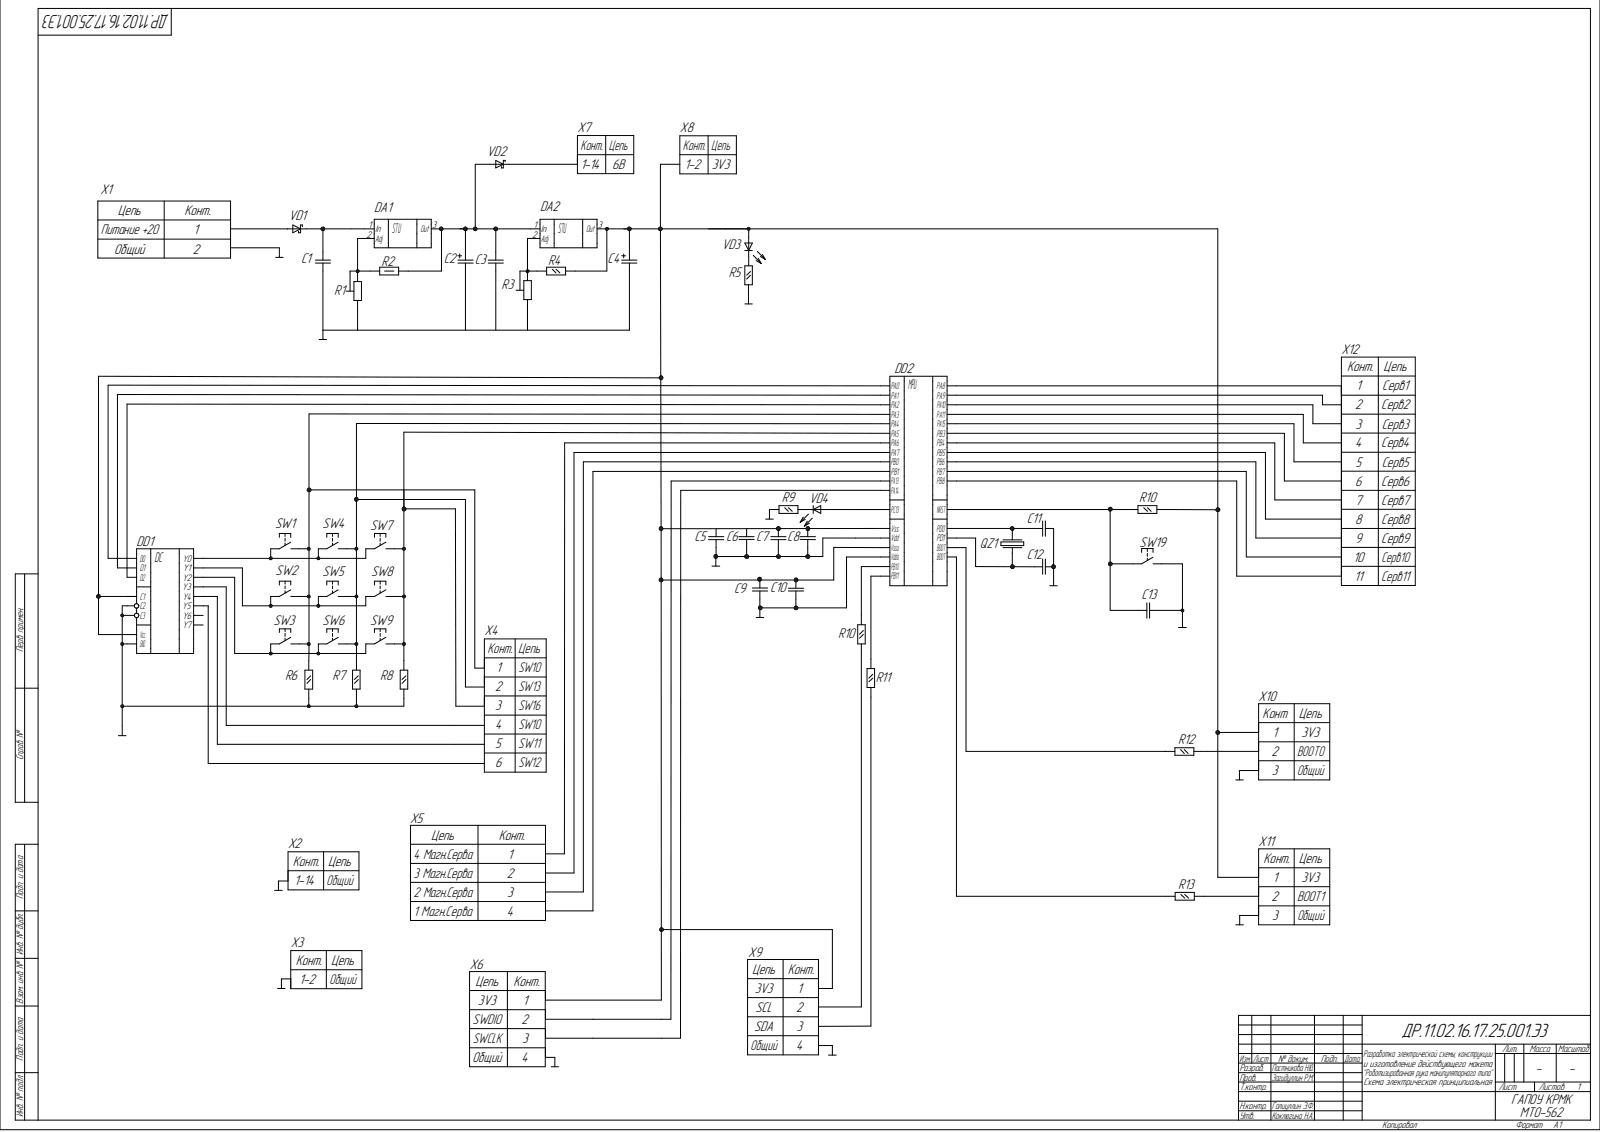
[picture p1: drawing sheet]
<svg xmlns="http://www.w3.org/2000/svg" width="297mm" height="210mm" viewBox="0 0 297 210" stroke-linecap="round" stroke-linejoin="round" font-family="sans-serif">
<g fill="none" stroke="#000" stroke-width=".19">
<path d="M90.9 30.5h-2.7v12M107.2 28.7v1.8h-12.7M126.2 30.5h-3.6l.2 155h-21.5v-1.7M42.8 42.5h10.6M42.8 46h9.1M56.9 42.5h10.8M59.9 42.5v4.3M59.9 50.3v11h56.9v-11M66.4 57.5v3.8M67.7 44.2h-1.3v6.3M68.7 50.3h-3.7v.2M86.4 42.5v4.3"/>
<path d="M86.4 50.3v11M92 42.5v4.3M92 50.3v11M96.5 50.3h3.2M97.9 57.4v3.9M98.5 42.5h-16.5v7.8h-6.2M98.5 44.2h-.6v6.1M106.8 50.3h5.8v-7.8h113.5v120.3h7.5v-1.8M116.8 42.5v4.3M139 42.5v1.5M122.6 70.1l-104.3-.3v47.9h5.3M163.4 76.9l-106-.1-.1 45.8"/>
<path d="M163.4 78.6h-97.2v44M163.4 73.3l-141.6-.1v32.2h1.8M163.4 71.6l-143.3-.1v32.1h3.5M163.4 75.1l-139.8-.1v32.1M177.5 71.6h71.5v35.3h-19.4v-17.7h-52.1M177.5 76.9h64.4v5.3h7.1M177.5 78.6h62.7v7.1h8.8M177.5 75.1h66.2v3.5h5.3M177.5 73.3h68v1.8h3.5M51.9 99.7v-.7h2.1v.7M52.9 99v.5M52.9 99.9v.5"/>
<path d="M57.4 90.9h30.7v33.1h1.8v-1.8M60.7 99.7v-.7h2.1v.7M61.7 99v.5M61.7 99.9v.5M66.2 92.7h20.2v34.8h3.5M69.5 99.7v-.7h2.1v.7M70.6 99v.5M70.6 99.9v.5M75 94.4h9.5l.1 36.6h5.3v-1.8M153.4 94.5h10M163.4 80.4l-88.4-.2v42.4M163.4 82.2h-58.6v76.2h-3.5"/>
<path d="M163.4 85.7h-55.1v79.8h-7M163.4 89.2h-38.8l-.1 99.9h-23.2v-1.8M163.4 99.8h-10.7v3.5h-19.8v-1.7M163.4 98l-40.7 .1M163.4 91h-37l-.1 101.6h-25v-1.8M163.4 83.9h-56.8v78.1h-5.3M163.4 87.5h-53.3v81.5h-8.8M177.5 82.2h59.1v10.6h12.4M177.5 85.7h55.6v14.1h15.9M177.5 80.4h60.9v8.8h10.6M177.5 83.9h57.4v12.4h14.1M177.5 99.8h3.6v5.3l10.9 .1"/>
<path d="M177.5 87.5h53.9v15.8h17.6M177.5 98h14.5M177.5 94.5h32M187.9 98.1v1M195.6 98v8.9M206.1 94.4v18.8h6.8M216.5 94.5l9.6 .1M18.3 110.7h7.1M22.5 119.3h.4v.3l-.2 .2-.2-.1zM22.7 114.2h.9M22.9 119.5h.7M23.6 112.4h-.9v24.1"/>
<path d="M37.7 107.1h5.9v14.1h24.3v-1.7h1.6l2.1-1.3M37.7 105.4h7.3v7h22.9v-1.7h1.6l2.1-1.3M37.7 112.4h1v29.2h51.2M37.7 110.7h2.6v27.4h49.6M37.7 108.9h4.3v25.7h47.9M51.9 108.5v-.7h2.1v.7M51.9 117.3v-.6h2.1v.6M52.9 100.8v.4M52.9 107.8v.6M52.9 108.7v.5M52.9 109.6v.4M52.9 116.7v.5"/>
<path d="M52.9 117.5v.6M52.9 118.4v.5M54 100.6l-2.1 1.2h-1.7v1.8M54 109.4l-2.1 1.3h-1.7v1.7M54 118.2l-2.1 1.3h-1.7v1.7M54 101.8h3.3M54 110.7h3.3M54 119.5h3.3M60.7 108.5v-.7h2.1v.7M60.7 117.3v-.6h2.1v.6M61.7 100.8v.4M61.7 107.8v.6"/>
<path d="M61.7 108.7v.5M61.7 109.6v.4M61.7 116.7v.5M61.7 117.5v.6M61.7 118.4v.5M62.8 100.6l-2.1 1.2h-1.6v1.8M62.8 101.8h3.4M62.8 109.4l-2.1 1.3h-1.6v1.7M62.8 118.2l-2.1 1.3h-1.6v1.7M62.8 110.7h3.4M62.8 119.5h3.4M69.5 108.5v-.7h2.1v.7"/>
<path d="M69.5 117.3v-.6h2.1v.6M70.6 100.8v.4M70.6 107.8v.6M70.6 108.7v.5M70.6 109.6v.4M70.6 116.7v.5M70.6 117.5v.6M70.6 118.4v.5M71.6 100.6l-2.1 1.2h-1.6v1.8h-30.2M71.6 101.8h3.4M71.6 110.7h3.4M71.6 119.5h3.4"/>
<path d="M138.6 101.6v1.7M141.1 111.1v1.7M144.5 101.6v1.7M147.7 111.2v1.6M149.9 101.6v1.7M163.4 103.3h-6.3v9.5h-16M163.4 106.9h-1.7v15.4M163.4 101.6h-8.6v6h-32.1M163.4 105.1h-3.5v9.1M177.5 103.3v63h38.9M177.5 101.6h1.8v37.8h37.1M187.9 102.7v2.4"/>
<path d="M211.9 102.5v-.7h2.1v.7M212.9 111.8v2.9M213 101.8v.5M213 102.7v.5M213 103.5v.5M213.4 113.2h6.1M213.4 111.8v2.9M214 104.6h5.5v11.8M214 103.4l-2.1 1.2h-5.8M218.8 116.4h1.4M22 136.5h1.4M57.3 129.6v1.4"/>
<path d="M66.2 129.6v1.4M75 129.6v1.4h-52.3M89.9 125.4v1.8M159.9 121.2v65.6h-8M161.7 129.3v61.1h-9.8M233.6 134.1v1.8h-7.8M233.6 137.6v1.8h-10.1M76.2 154.9v1.7M76.2 158.4v1.8M233.6 141.2v1.8h-3.5M51.7 163.4h1.8M53.5 161.6v1.8"/>
<path d="M76.2 162v1.7M76.2 165.5v1.8M76.2 169v1.8M122.8 172.5h31.7v10.9h-2.6M233.6 164.5v1.8h-10.1M233.6 168.1v1.7h-3.5M52.2 181.6h1.8v1.8M101.3 194.4v1.8h1.7M151.9 194h2.6"/>
</g>
<path d="M22.4 119.2h.5v.6h-.5z" fill="#1c1c1c"/>
<path d="M22.5 114h.4v.3l-.4 .1z" fill="none" stroke="#000" stroke-width=".19"/>
<path d="M22.4 113.9h.5v.5h-.5z" fill="#1c1c1c"/>
<path d="M50.1 112.2h.4v.4l-.2 .1-.3-.3z" fill="none" stroke="#000" stroke-width=".19"/>
<path d="M50 112.1h.5v.6h-.5z" fill="#1c1c1c"/>
<path d="M50.1 103.4h.4v.4h-.4z" fill="none" stroke="#000" stroke-width=".19"/>
<path d="M50 103.3h.5v.5h-.5z" fill="#1c1c1c"/>
<path d="M58.9 103.4h.4v.4h-.4z" fill="none" stroke="#000" stroke-width=".19"/>
<path d="M58.8 103.3h.6v.5h-.6z" fill="#1c1c1c"/>
<path d="M58.9 112.2h.4v.4l-.2 .1-.2-.1z" fill="none" stroke="#000" stroke-width=".19"/>
<path d="M58.8 112.1h.6v.6h-.6z" fill="#1c1c1c"/>
<path d="M58.9 121.1h.4v.3l-.4 .1z" fill="none" stroke="#000" stroke-width=".19"/>
<path d="M58.8 121h.6v.5h-.6z" fill="#1c1c1c"/>
<path d="M57.1 119.3h.4v.3l-.1 .2-.3-.1z" fill="none" stroke="#000" stroke-width=".19"/>
<path d="M57.1 119.2h.5v.6h-.5z" fill="#1c1c1c"/>
<path d="M50.1 121.1h.4v.3l-.4 .1z" fill="none" stroke="#000" stroke-width=".19"/>
<path d="M50 121h.5v.5h-.5z" fill="#1c1c1c"/>
<path d="M57.1 110.5l.4-.1v.4l-.4 .1z" fill="none" stroke="#000" stroke-width=".19"/>
<path d="M57.1 110.4h.5v.5h-.5z" fill="#1c1c1c"/>
<path d="M57.1 101.6h.4v.4h-.4z" fill="none" stroke="#000" stroke-width=".19"/>
<path d="M57.1 101.6h.5v.5h-.5z" fill="#1c1c1c"/>
<path d="M66 101.6h.3l.1 .4h-.4l-.1-.1z" fill="none" stroke="#000" stroke-width=".19"/>
<path d="M65.9 101.6h.5v.5h-.5z" fill="#1c1c1c"/>
<path d="M66 110.5l.3-.1 .1 .4-.4 .1-.1-.2z" fill="none" stroke="#000" stroke-width=".19"/>
<path d="M65.9 110.4h.5v.5h-.5z" fill="#1c1c1c"/>
<path d="M66 119.3h.3l.1 .3-.2 .2-.2-.1-.1-.2z" fill="none" stroke="#000" stroke-width=".19"/>
<path d="M65.9 119.2h.5v.6h-.5z" fill="#1c1c1c"/>
<path d="M74.8 110.5l.4-.1v.4l-.4 .1z" fill="none" stroke="#000" stroke-width=".19"/>
<path d="M74.7 110.4h.6v.5h-.6z" fill="#1c1c1c"/>
<path d="M74.8 119.3l.2-.1 .3 .3-.3 .3-.3-.3z" fill="none" stroke="#000" stroke-width=".19"/>
<path d="M74.7 119.2h.6v.6h-.6z" fill="#1c1c1c"/>
<path d="M74.8 101.6h.4v.4h-.4z" fill="none" stroke="#000" stroke-width=".19"/>
<path d="M74.7 101.6h.6v.5h-.6z" fill="#1c1c1c"/>
<path d="M22.5 130.9l.4-.1v.4h-.4z" fill="none" stroke="#000" stroke-width=".19"/>
<path d="M22.4 130.8h.5v.5h-.5z" fill="#1c1c1c"/>
<path d="M219.3 113.1h.4v.3l-.2 .1h-.2z" fill="none" stroke="#000" stroke-width=".19"/>
<path d="M219.2 113h.6v.5h-.6z" fill="#1c1c1c"/>
<g fill="none" stroke="#000" stroke-width=".19">
<path d="M51.2 47.8h1.4M51.9 46v1.8M53.3 42.5h3.6M54.4 41.7l1.4 .8-1.4 .7zM56.1 42v-.3h-.3v1.5h-.4v-.3M67.7 42.5h1.8M67.7 44.2h1.8M69.5 40.7h10.6v5.3h-10.6zM72.1 40.7v5.3M77.4 40.7v5.3M80.1 42.5h1.7M98.5 42.5h1.7"/>
<path d="M98.5 44.2h1.7M100.2 40.7h10.6v5.3h-10.6zM102.9 40.7v5.3M108.2 40.7v5.3M110.8 42.5h1.8M112.5 42.3l.4-.1v.4l-.4 .1zM59.2 63h1.4M59.9 61.3v1.7"/>
</g>
<path d="M112.4 42.2h.5v.5h-.5z" fill="#1c1c1c"/>
<path d="M97.7 50.1h.4v.4h-.4z" fill="none" stroke="#000" stroke-width=".19"/>
<path d="M97.7 50h.5v.5h-.5z" fill="#1c1c1c"/>
<path d="M66.2 50.1h.4v.4h-.4z" fill="none" stroke="#000" stroke-width=".19"/>
<path d="M66.1 50h.6v.5h-.6z" fill="#1c1c1c"/>
<g fill="none" stroke="#000" stroke-width=".19">
<path d="M138.3 56.4h1.4M138.3 45.1h1.4l-.7 1.4zM138.3 46.5h1.4M138.3 49.3h1.4v3.5h-1.4zM138.8 42.3l.3-.1v.4l-.3 .1-.1-.2zM138.9 52.8v3.6M139 44v5.3M139.3 51.1l-.7 .7M139.3 50.4l-.7 .7M139.8 47.4l1.5 1.5M140.4 48.3l.9 .6M140.6 46.7l1.5 1.4"/>
<path d="M140.8 47.9l.5 1M141.1 47.6l1 .5M141.5 47.2l.6 .9"/>
</g>
<path d="M138.7 42.2h.5v.5h-.5z" fill="#1c1c1c"/>
<path d="M66 130.9l.3-.1 .1 .4h-.4l-.1-.2z" fill="none" stroke="#000" stroke-width=".19"/>
<path d="M65.9 130.8h.5v.5h-.5z" fill="#1c1c1c"/>
<path d="M57.1 130.9l.4-.1v.4h-.4z" fill="none" stroke="#000" stroke-width=".19"/>
<path d="M57.1 130.8h.5v.5h-.5z" fill="#1c1c1c"/>
<g fill="none" stroke="#000" stroke-width=".19">
<path d="M18.2 37.3h24.6v10.6h-24.6zM30.5 37.3v10.6M90.9 30.5h3.6M92 29.8l1.4 .7-1.4 .7zM93.8 30v-.2h-.4v1.4h-.3v-.3M18.2 40.8h24.6M18.2 44.4h24.6M137.2 99.6h2.8M138.6 98v1.6M142.1 96.3h1.5M143.1 99.6h2.8M144.5 98.1v1.5"/>
<path d="M144.6 94.5h-1.8v1.8M144.6 93.8h3.5v1.4h-3.5zM145.7 94.2l.6 .7M146.3 94.2l.8 .7M148.1 94.5h5.3M148.5 99.6h2.9M149.1 95.9l-.6 1M149.5 96.4l-1 .5M149.9 96.7l-.6 .9M149.9 98.1v1.5M150.1 95.4l-1.6 1.5M150.2 97.1l-.9 .5"/>
<path d="M150.8 96.1l-1.5 1.5M151 94.5l1.4-.7v1.4zM151 93.8v1.4M209.5 94.5h1.7M211.2 93.8h3.6v1.4h-3.6zM212.3 94.2l.7 .7M213 94.2l.7 .7M214.8 94.5h1.7M132.2 105h1.4M132.9 103.3v1.7M137.2 100.1h2.8M138.6 100.1v1.5"/>
<path d="M143.1 100.1h2.8M144.5 100.1v1.5M148.5 100.1h2.9M149.9 100.1v1.5M229.4 144.7h1.4M230.1 143v1.7M229.4 171.6h1.4M230.1 169.8v1.8"/>
<circle cx="206.1" cy="104.6" r=".34"/>
</g>
<path d="M205.7 104.3h.8v.6h-.8z" fill="#1c1c1c"/>
<circle cx="206.1" cy="94.5" r=".35" fill="none" stroke="#000" stroke-width=".19"/>
<path d="M205.7 94.1h.8v.7h-.8z" fill="#1c1c1c"/>
<circle cx="226.1" cy="94.6" r=".35" fill="none" stroke="#000" stroke-width=".19"/>
<path d="M225.7 94.2h.7v.7h-.7z" fill="#1c1c1c"/>
<circle cx="144.5" cy="98.1" r=".37" fill="none" stroke="#000" stroke-width=".19"/>
<path d="M144.1 97.7h.8v.7h-.8z" fill="#1c1c1c"/>
<circle cx="150" cy="98.1" r=".35" fill="none" stroke="#000" stroke-width=".19"/>
<path d="M149.6 97.7h.7v.7h-.7z" fill="#1c1c1c"/>
<circle cx="132.9" cy="103.2" r=".35" fill="none" stroke="#000" stroke-width=".19"/>
<path d="M132.5 102.9h.7v.7h-.7z" fill="#1c1c1c"/>
<circle cx="149.9" cy="103.2" r=".36" fill="none" stroke="#000" stroke-width=".19"/>
<path d="M149.6 102.9h.7v.7h-.7z" fill="#1c1c1c"/>
<circle cx="144.5" cy="103.3" r=".34" fill="none" stroke="#000" stroke-width=".19"/>
<path d="M144.1 102.9h.8v.7h-.8z" fill="#1c1c1c"/>
<g fill="none" stroke="#000" stroke-width=".19">
<path d="M107.2 28.7h10.4M107.2 25.1h10.4v7.1h-10.4zM112.4 25.1v7.1M126.2 25.2h10.5v7.1h-10.5zM126.2 28.7h10.5M131.4 25.2v7.1"/>
<circle cx="226" cy="135.9" r=".34"/>
</g>
<path d="M225.7 135.6h.7v.6h-.7z" fill="#1c1c1c"/>
<circle cx="57.4" cy="90.9" r=".34" fill="none" stroke="#000" stroke-width=".19"/>
<path d="M57 90.6h.7v.6h-.7z" fill="#1c1c1c"/>
<circle cx="66.2" cy="92.7" r=".35" fill="none" stroke="#000" stroke-width=".19"/>
<path d="M65.8 92.3h.7v.7h-.7z" fill="#1c1c1c"/>
<circle cx="75" cy="94.4" r=".35" fill="none" stroke="#000" stroke-width=".19"/>
<path d="M74.6 94.1h.8v.7h-.8z" fill="#1c1c1c"/>
<g fill="none" stroke="#000" stroke-width=".19">
<path d="M23.6 103.6h1.8M23.6 105.4h1.8M23.6 107.1h1.8M23.6 110.7h1.8M23.6 112.4h1.3M23.6 114.2h1.3M23.6 117.7h1.8M23.6 119.5h1.8M25.4 112v-10.2h10.5v19.4h-10.5v-6.6M25.4 112.8v.9M25.4 108.9h2.6M25.4 116h2.6"/>
<path d="M28 101.8v19.4M33.3 101.8v19.4M35.9 103.6h1.8M35.9 105.4h1.8M35.9 107.1h1.8M35.9 108.9h1.8M35.9 110.7h1.8M35.9 112.4h1.8M35.9 114.2h1.8M35.9 116h1.8M51 165.2h1.4M51.7 163.4v1.8"/>
<path d="M51.5 183.4h1.4M52.2 181.6v1.8M102.3 197.9h1.4M103 196.2v1.7"/>
<circle cx="122.7" cy="98.1" r=".35"/>
<circle cx="25.4" cy="112.4" r=".42"/>
<circle cx="25.4" cy="114.2" r=".43"/>
</g>
<path d="M122.3 97.7h.8v.7h-.8z" fill="#1c1c1c"/>
<g fill="none" stroke="#000" stroke-width=".19">
<path d="M58.5 48.3h2.8M58.5 48.8h2.8M59.9 46.8v1.5M59.9 48.8v1.5M85 48.3h2.8M85 48.8h2.8M85 47.5h.7M85.3 47.1v.7M86.4 46.8v1.5M86.4 48.8v1.5M90.6 48.3h2.8M90.6 48.8h2.8"/>
<path d="M92 46.8v1.5M92 48.8v1.5M115.4 48.3h2.8M115.4 48.8h2.8M115.4 47.5h.7M115.8 47.1v.7M116.8 46.8v1.5M116.8 48.8v1.5M89.9 118.5h11.5v24.8h-11.5zM95.6 118.5v24.8M89.9 122h11.5M89.9 125.6h11.5"/>
<path d="M89.9 129.1h11.5M89.9 132.7h11.5M89.9 136.2h11.5M89.9 139.7h11.5M233.6 130.6h13.2v14.1h-13.2zM233.6 134.1h13.2M233.6 137.6h13.2M240.2 130.6v14.1M53.5 158h13.1v7.1h-13.1zM60.1 158v7.1M233.6 141.1h13.2M233.6 157.5h13.2v14.1h-13.2z"/>
<path d="M240.2 157.5v14.1M53.5 161.5h13.1M54 176.4h13.2v7h-13.2zM54 179.9h13.2M60.6 176.4v7M233.6 161h13.2M233.6 164.5h13.2M233.6 168.1h13.2M87.2 180.3h14v17.6h-14zM87.2 183.8h14M87.2 187.3h14M87.2 190.8h14"/>
<path d="M87.2 194.4h14M94.2 180.3v17.6"/>
<circle cx="122.6" cy="42.5" r=".34"/>
</g>
<path d="M122.2 42.1h.7v.7h-.7z" fill="#1c1c1c"/>
<circle cx="81.9" cy="42.5" r=".34" fill="none" stroke="#000" stroke-width=".19"/>
<path d="M81.5 42.1h.8v.7h-.8z" fill="#1c1c1c"/>
<circle cx="86.4" cy="42.5" r=".34" fill="none" stroke="#000" stroke-width=".19"/>
<path d="M86 42.1h.7v.7h-.7z" fill="#1c1c1c"/>
<circle cx="92" cy="42.5" r=".34" fill="none" stroke="#000" stroke-width=".19"/>
<path d="M91.7 42.1h.7v.7h-.7z" fill="#1c1c1c"/>
<circle cx="88.2" cy="42.5" r=".34" fill="none" stroke="#000" stroke-width=".19"/>
<path d="M87.9 42.1h.7v.7h-.7z" fill="#1c1c1c"/>
<circle cx="116.8" cy="42.5" r=".34" fill="none" stroke="#000" stroke-width=".19"/>
<path d="M116.5 42.1h.7v.7h-.7z" fill="#1c1c1c"/>
<g fill="none" stroke="#000" stroke-width=".19">
<path d="M131.5 99.6h2.9M132.9 98.1v1.5M131.5 100.1h2.9M132.9 100.1v1.5"/>
<circle cx="138.6" cy="103.2" r=".36"/>
</g>
<path d="M138.3 102.9h.7v.7h-.7z" fill="#1c1c1c"/>
<g fill="none" stroke="#000" stroke-width=".19">
<path d="M140.4 114.6h1.4M141.1 112.8v1.8M146.3 109.6h2.9M146.3 109.1h2.9M147.7 107.6v1.5M147.7 109.6v1.6"/>
<circle cx="141" cy="107.5" r=".35"/>
</g>
<path d="M140.7 107.1h.7v.7h-.7z" fill="#1c1c1c"/>
<circle cx="141.1" cy="112.8" r=".35" fill="none" stroke="#000" stroke-width=".19"/>
<path d="M140.8 112.4h.7v.7h-.7z" fill="#1c1c1c"/>
<circle cx="147.8" cy="107.6" r=".35" fill="none" stroke="#000" stroke-width=".19"/>
<path d="M147.4 107.2h.7v.7h-.7z" fill="#1c1c1c"/>
<circle cx="122.7" cy="107.6" r=".35" fill="none" stroke="#000" stroke-width=".19"/>
<path d="M122.4 107.2h.7v.7h-.7z" fill="#1c1c1c"/>
<g fill="none" stroke="#000" stroke-width=".19">
<path d="M187.9 99.1v1.1M192 98h1.5M193.5 96.6v2.9M194.1 98h1.5M194.1 96.6v2.9M139.7 109.6h2.8M139.7 109.1h2.8M141.1 107.6v1.5M141.1 109.6v1.5M185.8 100.5h4.2v.7h-4.2zM186.2 101.6h3.5M186.2 100.2h3.5"/>
<path d="M187.9 101.6v1.1M192 105.2h1.5M193.5 103.7v2.9M194.1 103.7v2.9M194.1 105.2h1.5M194.9 108.7h1.4M195.6 106.9v1.8"/>
<circle cx="187.9" cy="98.1" r=".36"/>
</g>
<path d="M187.6 97.7h.7v.7h-.7z" fill="#1c1c1c"/>
<circle cx="188" cy="105.1" r=".35" fill="none" stroke="#000" stroke-width=".19"/>
<path d="M187.6 104.8h.7v.7h-.7z" fill="#1c1c1c"/>
<circle cx="195.6" cy="105.1" r=".35" fill="none" stroke="#000" stroke-width=".19"/>
<path d="M195.2 104.8h.7v.7h-.7z" fill="#1c1c1c"/>
<circle cx="18.3" cy="110.6" r=".35" fill="none" stroke="#000" stroke-width=".19"/>
<path d="M17.9 110.3h.7v.7h-.7z" fill="#1c1c1c"/>
<circle cx="59.9" cy="42.5" r=".34" fill="none" stroke="#000" stroke-width=".19"/>
<path d="M59.6 42.1h.7v.7h-.7z" fill="#1c1c1c"/>
<g fill="none" stroke="#000" stroke-width=".19">
<path d="M64.3 54h1.4M65 50.5v3.5M65.7 52.2h1.4v3.6h-1.4zM66.4 50.5v1.7M66.4 55.8v1.7M95.8 53.8h1.4M96.5 50.3v3.5M97.2 52.1h1.4v3.5h-1.4zM97.9 50.3v1.8M97.9 55.6v1.8"/>
<circle cx="122.7" cy="70.1" r=".35"/>
</g>
<path d="M122.4 69.7h.7v.7h-.7z" fill="#1c1c1c"/>
<g fill="none" stroke="#000" stroke-width=".19">
<path d="M249 66.3h13.7v42.3h-13.7zM249 69.8h13.7M249 73.3h13.7M249 76.8h13.7M255.9 66.3v42.3M249 80.3h13.7M249 83.9h13.7M249 87.4h13.7M249 91h13.7M249 94.5h13.7M249 98h13.7M249 101.6h13.7"/>
<path d="M249 105.1h13.7M56.6 124.3h1.4v3.5h-1.4zM57.3 122.6v1.7M57.3 127.8v1.8M57.7 126.1l-.7 .7M57.7 125.4l-.7 .7M65.4 124.3h1.4v3.5h-1.4zM66.2 122.6v1.7M66.2 127.8v1.8M66.5 126.1l-.7 .7M66.5 125.4l-.7 .7M74.3 124.3h1.4v3.5h-1.4z"/>
<path d="M75 122.6v1.7M75 127.8v1.8M75.4 126.1l-.8 .7M75.4 125.4l-.8 .7M216.3 139.4h1.8M218.1 138.7h3.5v1.4h-3.5zM219.2 139.1l.6 .7M219.8 139.1l.8 .7M221.6 139.4h1.8M76.2 153.1h25.1v17.7h-25.1zM76.2 156.6h25.1M88.7 153.1v17.7"/>
<path d="M76.2 160.2h25.1M76.2 163.7h25.1M76.2 167.3h25.1M216.4 166.3h1.7M218.1 165.6h3.6v1.4h-3.6zM219.2 165.9l.7 .7M219.9 165.9l.7 .7M221.7 166.3h1.8"/>
<circle cx="147.8" cy="112.8" r=".34"/>
</g>
<path d="M147.4 112.4h.7v.7h-.7z" fill="#1c1c1c"/>
<g fill="none" stroke="#000" stroke-width=".19">
<path d="M163.4 71.6h1.8M163.4 73.3h1.8M163.4 75.1h1.8M163.4 76.9h1.8M163.4 78.6h1.8M165.2 69.8h10.6v38.9h-10.6zM167.9 69.8v38.9M173.1 69.8v38.9M175.8 71.6h1.7M175.8 73.3h1.7M175.8 75.1h1.7M175.8 76.9h1.7"/>
<path d="M175.8 78.6h1.7M163.4 80.4h1.8M163.4 82.2h1.8M163.4 83.9h1.8M163.4 85.7h1.8M163.4 87.5h1.8M163.4 89.2h1.8M163.4 91h1.8M163.4 94.5h1.8M163.4 98h1.8M163.4 99.8h1.8M165.2 92.8h2.7"/>
<path d="M165.2 96.3h2.7M173.1 92.8h2.7M173.1 96.3h2.7M175.8 80.4h1.7M175.8 82.2h1.7M175.8 83.9h1.7M175.8 85.7h1.7M175.8 87.5h1.7M175.8 89.2h1.7M175.8 94.5h1.7M175.8 98h1.7M175.8 99.8h1.7"/>
<path d="M163.4 101.6h1.8M163.4 103.3h1.8M163.4 105.1h1.8M163.4 106.9h1.8M175.8 101.6h1.7M175.8 103.3h1.7M138.8 178h13.1v17.7h-13.1zM145.4 178v17.7M138.8 181.6h13.1M138.8 185.1h13.1M138.8 188.6h13.1M138.8 192.2h13.1"/>
<circle cx="122.8" cy="172.5" r=".34"/>
</g>
<path d="M122.5 172.1h.6v.7h-.6z" fill="#1c1c1c"/>
<g fill="none" stroke="#000" stroke-width=".19">
<path d="M0 -.1v209.7h297v-209.6M31.8 1.6v4.9h-24.7M68.7 50.3h1.8M70.5 49.6h3.5v1.4h-3.5zM71.4 50.3h1.7M74 50.3h1.8M99.7 50.3h1.8M101.5 49.6h3.5v1.4h-3.5zM102.5 50l.7 .6M103.2 50l.7 .6M105 50.3h1.8M4.6 106.5v42.3"/>
<path d="M7.1 106.5h-4.3v42.3h4.3M159.2 115.9h1.4v3.6h-1.4zM159.9 114.2v1.7M159.9 119.5v1.7M160.3 117l-.7 .7M160.3 117.7l-.7 .7M2.8 127.7h4.3M161 124h1.3v3.6h-1.3zM161.7 122.3v1.7M161.7 127.6v1.7M162 125.1l-.7 .7M162 125.8l-.7 .7"/>
<path d="M4.6 156.6v51.2M7.1 156.6h-4.3v51.2h292.4v-206.2h-288.1v206.2M2.8 177.8h4.3M2.8 169h4.3M2.8 199h4.3M2.8 186.6h4.3M153.8 195.7h1.4M154.5 194v1.7M229.9 191.9h23M229.9 193.7h65.3M229.9 199h23M229.9 190.2h23"/>
<path d="M229.9 195.5h23M229.9 197.2h23M232.4 188.4v8.8M235.9 188.4v19.4M244 188.4v19.4M249.3 188.4v19.4M252.9 188.4v19.4M277.6 193.7v14.1M277.6 195.5h17.6M279.3 195.5v5.2M281.1 195.5v5.2M282.9 193.7v7"/>
<path d="M288.9 193.7v7M295.2 188.4h-65.3v19.4M229.9 200.7h23M229.9 202.5h65.3M229.9 204.3h23M229.9 206.1h23M277.6 200.7h17.6M284.9 200.7v1.8"/>
</g>
<text font-size="3.8" x="260.1" y="192.3">ДР.11.02.16.17.25.001.Э3</text>
<text font-size="3.7" x="31.4" y="2.8" transform="rotate(-180 31.4 2.8)">ДР.11.02.16.17.25.001.Э3</text>
<g font-size="2.7">
<text x="90.4" y="29">VD2</text>
<text x="107.2" y="24.5">X7</text>
<text x="107.8" y="27.8">Конт.</text>
<text x="113" y="27.8">Цепь</text>
<text x="126.2" y="24.5">X8</text>
<text x="126.8" y="27.9">Конт.</text>
<text x="132" y="27.9">Цепь</text>
<text x="18.6" y="36">X1</text>
<text x="107.7" y="31.4">1-14</text>
<text x="113.6" y="31.4">6В</text>
<text x="127.1" y="31.4">1-2</text>
<text x="132.1" y="31.4">3V3</text>
<text x="21.9" y="40">Цепь</text>
<text x="34.2" y="40">Конт.</text>
<text x="53.6" y="40.8">VD1</text>
<text x="69.5" y="39.4">DA1</text>
<text x="100.2" y="39.2">DA2</text>
<text x="18.7" y="43.5">Питание +20</text>
<text x="21.2" y="47">Общий</text>
<text x="35.8" y="47">2</text>
<text x="35.9" y="43.5">1</text>
<text x="134" y="46.1">VD3</text>
<text x="55.9" y="48.8">C1</text>
<text x="70.8" y="49.3">R2</text>
<text x="82.4" y="48.8">C2</text>
<text x="88.1" y="48.9">C3</text>
<text x="93.1" y="53.7">R3</text>
<text x="101.7" y="49.2">R4</text>
<text x="112.8" y="48.8">C4</text>
<text x="135.3" y="51.4">R5</text>
<text x="62.1" y="54.7">R1</text>
<text x="249" y="65.7">X12</text>
<text x="166" y="69.2">DD2</text>
<text x="250.1" y="68.9">Конт.</text>
<text x="256.8" y="68.9">Цепь</text>
<text x="251.5" y="75.9">2</text>
<text x="251.8" y="72.4">1</text>
<text x="256.4" y="75.9">Серв2</text>
<text x="256.6" y="72.4">Серв1</text>
<text x="251.5" y="83">4</text>
<text x="251.6" y="79.5">3</text>
<text x="256.4" y="83">Серв4</text>
<text x="256.5" y="79.5">Серв3</text>
<text x="251.6" y="86.6">5</text>
<text x="256.5" y="86.6">Серв5</text>
<text x="145.1" y="93.1">R9</text>
<text x="150.2" y="93.3">VD4</text>
<text x="211.5" y="93.1">R10</text>
<text x="251.5" y="93.6">7</text>
<text x="251.5" y="90.1">6</text>
<text x="256.4" y="93.6">Серв7</text>
<text x="256.4" y="90.1">Серв6</text>
<text x="25.4" y="101.2">DD1</text>
<text x="51.1" y="97.9">SW1</text>
<text x="59.9" y="97.9">SW4</text>
<text x="68.7" y="98.3">SW7</text>
<text x="128.9" y="100.5">C5</text>
<text x="134.8" y="100.5">C6</text>
<text x="140.4" y="100.3">C7</text>
<text x="146.1" y="100.5">C8</text>
<text x="181.9" y="101.6">QZ1</text>
<text x="190.6" y="97">C11</text>
<text x="211.5" y="101.4">SW19</text>
<text x="251.5" y="100.7">9</text>
<text x="251.5" y="97.2">8</text>
<text x="256.4" y="100.7">Серв9</text>
<text x="256.4" y="97.2">Серв8</text>
<text x="51.1" y="106.8">SW2</text>
<text x="59.9" y="106.8">SW5</text>
<text x="68.9" y="106.8">SW8</text>
<text x="190.6" y="103.8">C12</text>
<text x="251.2" y="104.2">10</text>
<text x="251.4" y="107.7">11</text>
<text x="256.4" y="107.7">Серв11</text>
<text x="256.5" y="104.2">Серв10</text>
<text x="136.3" y="110">C9</text>
<text x="143" y="109.8">C10</text>
<text x="211.9" y="111">C13</text>
<text x="50.8" y="116">SW3</text>
<text x="59.9" y="115.9">SW6</text>
<text x="68.7" y="116">SW9</text>
<text x="90" y="117.8">X4</text>
<text x="155.6" y="118.3">R10</text>
<text x="90.5" y="121.2">Конт.</text>
<text x="92.1" y="124.7">1</text>
<text x="96.2" y="121.2">Цепь</text>
<text x="96.2" y="124.7">SW10</text>
<text x="52.9" y="126.1">R6</text>
<text x="61.7" y="126.1">R7</text>
<text x="70.6" y="126.1">R8</text>
<text x="91.9" y="128.3">2</text>
<text x="91.9" y="131.8">3</text>
<text x="96.2" y="131.8">SW16</text>
<text x="96.2" y="128.3">SW13</text>
<text x="162.6" y="126.4">R11</text>
<text x="233.6" y="130.1">X10</text>
<text x="91.9" y="135.3">4</text>
<text x="96.2" y="135.3">SW10</text>
<text x="234.4" y="133.2">Конт</text>
<text x="236.2" y="136.7">1</text>
<text x="241.1" y="133.2">Цепь</text>
<text x="241.6" y="136.7">3V3</text>
<text x="91.9" y="142.4">6</text>
<text x="91.9" y="138.9">5</text>
<text x="96.2" y="138.9">SW11</text>
<text x="96.2" y="142.4">SW12</text>
<text x="218.7" y="138">R12</text>
<text x="236.1" y="140.3">2</text>
<text x="236.1" y="143.8">3</text>
<text x="240.8" y="143.8">Общий</text>
<text x="240.8" y="140.3">BOOT0</text>
<text x="76.1" y="152.6">X5</text>
<text x="80" y="155.8">Цепь</text>
<text x="92.6" y="155.8">Конт.</text>
<text x="53.5" y="157.4">X2</text>
<text x="54.4" y="160.7">Конт.</text>
<text x="60.9" y="160.7">Цепь</text>
<text x="76.8" y="159.3">4 Магн.Серва</text>
<text x="94.3" y="159.3">1</text>
<text x="233.6" y="156.9">X11</text>
<text x="234.5" y="160.1">Конт.</text>
<text x="241.1" y="160.1">Цепь</text>
<text x="54.6" y="164.2">1-14</text>
<text x="60.6" y="164.2">Общий</text>
<text x="76.8" y="166.4">2 Магн.Серва</text>
<text x="76.8" y="162.9">3 Магн.Серва</text>
<text x="94.1" y="162.9">2</text>
<text x="94.1" y="166.4">3</text>
<text x="218.7" y="164.9">R13</text>
<text x="236.1" y="167.2">2</text>
<text x="236.3" y="163.7">1</text>
<text x="240.8" y="167.2">BOOT1</text>
<text x="241.6" y="163.7">3V3</text>
<text x="76.8" y="169.9">1 Магн.Серва</text>
<text x="94.1" y="169.9">4</text>
<text x="236.1" y="170.7">3</text>
<text x="240.8" y="170.7">Общий</text>
<text x="54" y="175.7">X3</text>
<text x="54.9" y="179">Конт.</text>
<text x="61.5" y="179">Цепь</text>
<text x="87.2" y="179.8">X6</text>
<text x="138.9" y="177.5">X9</text>
<text x="55.5" y="182.6">1-2</text>
<text x="61.2" y="182.6">Общий</text>
<text x="88.3" y="182.9">Цепь</text>
<text x="95.3" y="182.9">Конт.</text>
<text x="139.6" y="180.7">Цепь</text>
<text x="140.1" y="184.2">3V3</text>
<text x="146.3" y="180.7">Конт.</text>
<text x="148" y="184.2">1</text>
<text x="87.7" y="190">SWDIO</text>
<text x="88.7" y="186.4">3V3</text>
<text x="96.8" y="190">2</text>
<text x="97" y="186.4">1</text>
<text x="140" y="191.3">SDA</text>
<text x="140.2" y="187.7">SCL</text>
<text x="147.8" y="187.7">2</text>
<text x="147.8" y="191.3">3</text>
<text x="87.7" y="197.1">Общий</text>
<text x="87.8" y="193.5">SWCLK</text>
<text x="96.8" y="197.1">4</text>
<text x="96.9" y="193.5">3</text>
<text x="139.3" y="194.8">Общий</text>
<text x="147.8" y="194.8">4</text>
<text x="285.1" y="199">-</text>
<text x="291.3" y="199">-</text>
<text x="280.5" y="204.8">ГАПОУ КРМК</text>
<text x="282.2" y="207.3">МТО-562</text>
</g>
<g font-size="2.6">
<text x="72.8" y="43.2">STU</text>
<text x="103.6" y="43.2">STU</text>
<text x="168.6" y="72.3">MPU</text>
<text x="28.7" y="104.3">DC</text>
</g>
<g font-size="1.9">
<text x="68" y="44.1">2</text>
<text x="68.3" y="42.3">1</text>
<text x="69.6" y="43.1">In</text>
<text x="80.2" y="42.3">3</text>
<text x="98.8" y="44.1">2</text>
<text x="99.1" y="42.3">1</text>
<text x="100.4" y="43.1">In</text>
<text x="111" y="42.3">3</text>
<text x="33.9" y="104.2">Y0</text>
<text x="33.9" y="107.7">Y2</text>
<text x="33.9" y="106">Y1</text>
<text x="33.8" y="109.5">Y3</text>
<text x="33.8" y="113">Y5</text>
<text x="33.9" y="111.3">Y4</text>
<text x="33.9" y="114.8">Y6</text>
<text x="33.9" y="116.5">Y7</text>
<text x="4.3" y="121" transform="rotate(-90 4.3 121)">Перв. примен.</text>
<text x="4.3" y="141.1" transform="rotate(-90 4.3 141.1)">Справ. №</text>
<text x="4.3" y="166.8" transform="rotate(-90 4.3 166.8)">Подп. и дата</text>
<text x="4.3" y="186.2" transform="rotate(-90 4.3 186.2)">Взам. инв. № Инв. № дубл.</text>
<text x="4.3" y="196.8" transform="rotate(-90 4.3 196.8)">Подп. и дата</text>
<text x="232.6" y="197">Лист</text>
<text x="237.2" y="197">№ докум.</text>
<text x="245.2" y="197">Подп.</text>
<text x="249.5" y="197">Дата</text>
<text x="253" y="197.9">и изготовление действующего макета</text>
<text x="278.9" y="195.2">Лит.</text>
<text x="283.9" y="195.2">Масса</text>
<text x="289.2" y="195.2">Масштаб</text>
<text x="230.1" y="198.7">Разраб.</text>
<text x="230.1" y="200.5">Пров.</text>
<text x="230.1" y="202.3">Т.контр.</text>
<text x="253.1" y="201.4">Схема электрическая принципиальная</text>
<text x="278.2" y="202.3">Лист</text>
<text x="285.7" y="202.3">Листов</text>
<text x="292.7" y="202.3">1</text>
<text x="4.3" y="207.2" transform="rotate(-90 4.3 207.2)">Инв. № подл.</text>
<text x="230.1" y="205.8">Н.контр.</text>
<text x="230.1" y="207.6">Утв.</text>
<text x="236.1" y="205.8">Галиуллин Э.Ф.</text>
<text x="236.1" y="207.6">Коклюгина Н.А.</text>
<text x="256.6" y="209.3">Копировал</text>
<text x="281.3" y="209.3">Формат</text>
<text x="288.3" y="209.3">A1</text>
</g>
<g font-size="1.8">
<text x="69.6" y="44.8">Adj</text>
<text x="78.1" y="43.1">Out</text>
<text x="100.4" y="44.8">Adj</text>
<text x="108.8" y="43.1">Out</text>
<text x="165.4" y="72.2">PA0</text>
<text x="165.4" y="74">PA1</text>
<text x="165.4" y="75.7">PA2</text>
<text x="165.4" y="77.5">PA3</text>
<text x="173.9" y="77.5">PA11</text>
<text x="173.9" y="72.2">PA8</text>
<text x="173.9" y="74">PA9</text>
<text x="173.9" y="75.7">PA10</text>
<text x="165.4" y="79.2">PA4</text>
<text x="165.4" y="81">PA5</text>
<text x="165.4" y="82.8">PA6</text>
<text x="173.8" y="81">PB3</text>
<text x="173.9" y="82.8">PB4</text>
<text x="173.9" y="79.2">PA15</text>
<text x="165.4" y="88.1">PB1</text>
<text x="165.4" y="84.5">PA7</text>
<text x="165.4" y="86.3">PB0</text>
<text x="165.4" y="89.8">PA13</text>
<text x="173.8" y="84.5">PB5</text>
<text x="173.9" y="88.1">PB7</text>
<text x="173.9" y="89.8">PB8</text>
<text x="173.9" y="86.3">PB6</text>
<text x="165.4" y="95.1">PC13</text>
<text x="165.4" y="91.6">PA14</text>
<text x="173.9" y="95.1">NRST</text>
<text x="165.4" y="98.7">Vss</text>
<text x="165.4" y="100.5">Vdd</text>
<text x="173.8" y="100.5">PD1</text>
<text x="173.9" y="98.7">PD0</text>
<text x="26" y="104.2">D0</text>
<text x="26" y="107.7">D2</text>
<text x="26" y="106">D1</text>
<text x="165.4" y="107.5">PB11</text>
<text x="165.4" y="102.2">Vssa</text>
<text x="165.4" y="104">Vdda</text>
<text x="165.4" y="105.7">PB10</text>
<text x="173.9" y="102.2">BOOT</text>
<text x="173.9" y="104">BOOT</text>
<text x="25.9" y="113">C2</text>
<text x="26" y="111.3">C1</text>
<text x="25.9" y="114.8">C3</text>
<text x="26" y="118.3">Vcc</text>
<text x="25.9" y="120.1">GND</text>
<text x="230.1" y="197">Изм.</text>
<text x="253.1" y="196.1">Разработка электрической схемы, конструкции</text>
<text x="236.1" y="198.8">Постникова Н.Ю.</text>
<text x="236.1" y="200.5">Загидуллин Р.М.</text>
<text x="253.1" y="199.6">&quot;Роботизированная рука манипуляторного типа&quot;</text>
</g>
</svg>
